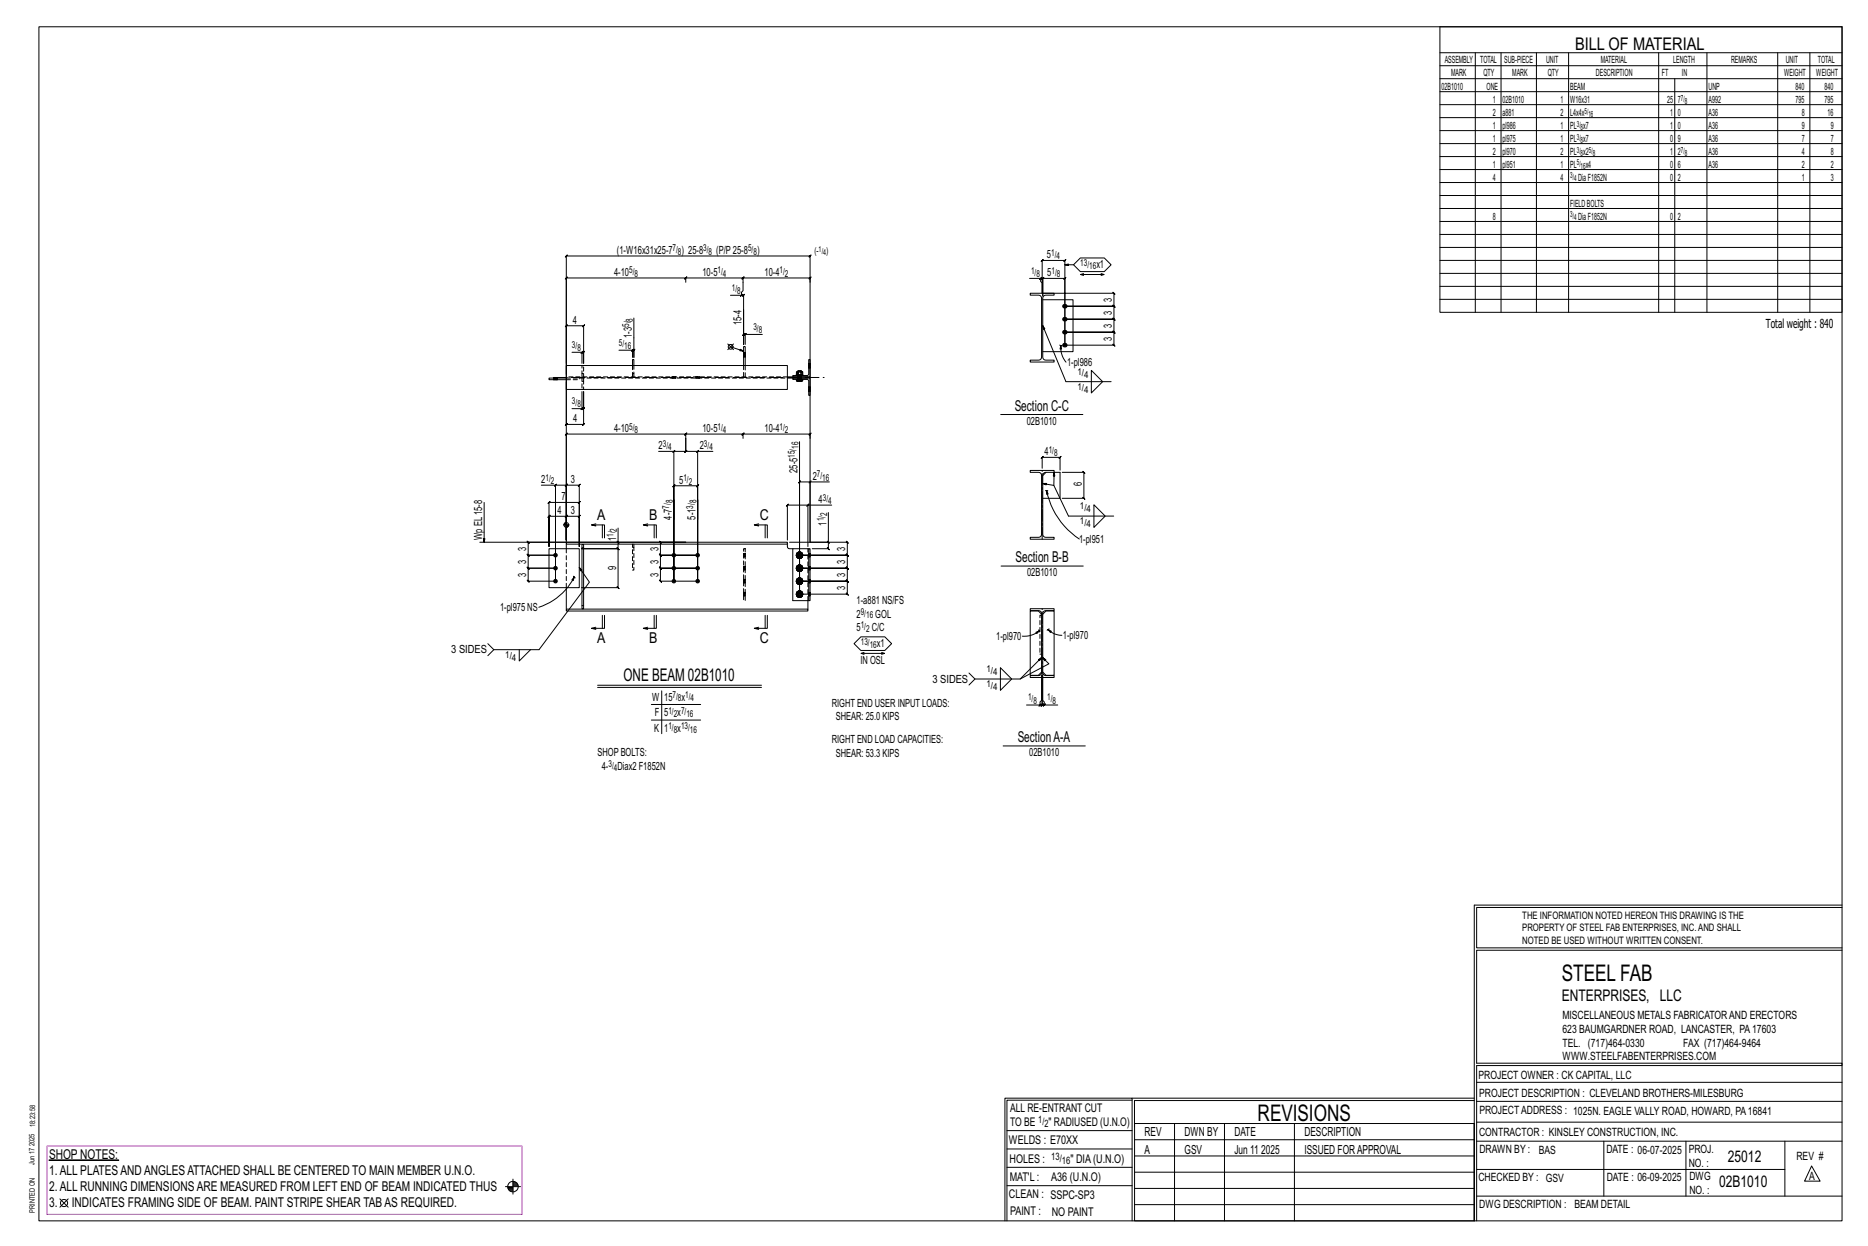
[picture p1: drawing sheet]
<svg xmlns="http://www.w3.org/2000/svg" width="914mm" height="610mm" viewBox="0 0 914 610" stroke-linecap="round" stroke-linejoin="round" font-family="sans-serif">
<g fill="#000" stroke="#000" stroke-width=".49">
<path d="M24 568h34z"/>
<circle cx="521" cy="156" r="1"/>
<circle cx="521" cy="150" r="1"/>
<circle cx="521" cy="162" r="1"/>
<circle cx="521" cy="169" r="1"/>
<circle cx="272" cy="272" r=".9"/>
<circle cx="272" cy="278" r=".9"/>
<circle cx="330" cy="278" r=".9"/>
<circle cx="330" cy="272" r=".9"/>
<circle cx="342" cy="278" r=".9"/>
<circle cx="342" cy="272" r=".9"/>
<circle cx="272" cy="284" r=".9"/>
<circle cx="330" cy="284" r=".9"/>
<circle cx="342" cy="284" r=".9"/>
</g>
<g fill="none" stroke="#000" stroke-width=".49">
<path d="M19 13h883v584h-883zM705 13h197v140h-197zM705 26h197M705 32h197M705 39h197M722 26v127M735 26v127M752 26v127M768 26v127M812 26v127M820 39v114M836 26v127"/>
<path d="M870 26v127M886 26v127M705 45h197M705 51h197M705 58h197M705 64h197M705 70h197M705 77h197M705 83h197M705 89h197M705 96h197M705 102h197"/>
<path d="M705 108h197M705 115h197M335 136l1-1zM336 136h28h-1l1-1v1v6l-1 1v1h-5M336 138v-3l-1 1h1h-59l1-1-1 1v47M364 136h33h-1l1-1v3M364 135l-1 1zM504 136h5v2h1v5M509 137l1-1zM509 136h1v1l1-1h-1v9v-9v1l1-1h-1h11v1l1-1h-1v33M511 127l-1 1v-1v16h35l1 1-1-1v7v-1l1 1h-1h-24h24v-1l1 1h-1v6l1 1-1-1h-24h24l1 1-1-1v7v-1l1 1h-1h-24h24v-1l1 1h-1v6v-1l1 1h-1h-24v-42h1l-1 1v-1h-11zM521 130h4"/>
<path d="M529 126h12l3 4-3 3h-12l-4-3zM530 134h-1l1 1M539 134h1h-11M540 134l-1 1M705 121h197M705 127h197M705 134h197M310 156v19v-4h1l-1 1v-1M363 144l-1 1 1-1zM363 144h1l-1 1 1-1v8M364 152v17zM504 143h12v1l-5 1-1 1v29l1 1h5v1h-12v-1h5l1-1v-29l-1-1-5-1z"/>
<path d="M510 147h15v25h-15M510 159l12 28h22M705 140h197M705 146h197M277 179h108v12h-108zM280 172h5v6M285 172l-1 1zM285 172h1l-1 1 1-1v6v-19l-1 1 1-1h-9h1l-1 1v-1v19M303 171h7v4M310 171l-1 1 1-1zM310 179v-3v3M356 168l3 3"/>
<path d="M358 170l6 2M359 168l-3 3M364 175h.1M364 173h.1M364 179v-9h1v9M365 164v-1l-1 1zM365 164h-1v-1l-1 1h1v5M365 175h.1M365 173h.1M373 164h-8v5M396 178h.1M397 178h.1"/>
<path d="M519 169h.1M519 169l1 2h-1zM519 169a11 11 0 0 0 3 8M519 169h1M271 185h.1M271 186h.1M273 185h.1M273 186h.1M277 185h-8v1h8M277 187v21l1-1-1 1h9h-1l1-1v1v-16v8v-1l-1 1h1h-1M285 200h-1l1-1zM285 192v8h-5"/>
<path d="M329 184h.1M329 185h.1M331 184h.1M331 185h.1M341 184h.1M341 185h.1M342 184h.1M342 185h.1M385 184h10v1h-10M388 185h9v8h-1v-7h-8zM388 184l8-1v-7h1v8h-9zM390 183l3 1z"/>
<path d="M390 186h.1M390 183v-1h1v1M390 186v1M390 186h1h-1v1M391 184h.1M391 185h.1M391 186h.1M391 187v-1h1v1M391 187l1-1v1M392 186h-1v1M392 183v-1h-1v-1l2 1v1M392 184h.1"/>
<path d="M392 185h.1M392 186h.1M392 186h1M393 186h.1M393 186l-1 1M396 191h.1M396 189h.1M396 180h.1M397 191h.1M397 189h.1M397 180h.1M534 181l6 6-6 5z"/>
<path d="M336 214v7v-1l-1 1h1h-6M336 214v7h-1l1-1v1h6M336 214v-2l-1 1 1-1h-59h1l-1 1v-1v54M336 212h28l-1 1 1-1v2M336 212l-1 1zM364 212h33l-1 1 1-1v2M364 212l-1 1zM391 216v75v-55l1-1-1 1h6M490 203h40M265 237h7v47h-13v1l-1-1h1v-6l-1-1 1 1h13h-13l-1-1 1 1v-6l-1-1 1 1h13h-13l-1-1 1 1v-7v1l-1-1h1h77h-13l1 1-1-1v7v-1l1 1h-1h19h-19v-1l1 1h-1v6v-1l1 1h-1h19h-19v-1l1 1h-1v6l1 1-1-1h19M271 238l1-1zM272 237h5v1l1-1h-1v27v-27v1l1-1h-1h7l-1 1 1-1v30"/>
<path d="M322 221h8v63v-46h-1l1-1v1h12h-1l1-1v1v46v-40v10M330 221h-1l1-1zM342 221v-1l-1 1zM349 221h-7v51M396 236l1-1zM406 236h-9v29M504 230h12v1h-5l-1 2v28l1 2h5v1h-12v-1h5l1-2v-28l-1-2h-5zM510 229v-5l1-1-1 1h9h-1l1-1v1v6M510 237h6l7 15h22M512 231l-2 2M516 237v-6v2v-2h3v13h-9M520 231h11h-1l1 1v-1v13l-1-1 1 1h-11"/>
<path d="M237 246v19M269 246h-1l1-1v1h15h-1l1-1v1v21v-14v-1l-1 1h1h-7l1-1-1 1v11v-11l1-1-1 1h-8v-1l-1 1h1v14zM276 257h3M276 256v1M277 256v1M277 255v9v-139v1l1-1h-1h120l-1 1 1-1v140M277 257v1M278 257v1M278 257h.1M292 257h-2h6v6M292 256l-2 1M295 257v6"/>
<path d="M303 258v7h-1l1 1v-1v3h-1l1 1v-1h-18h18h-1l1 1v-1v20l-1-1 1 1h-18M317 257h-2h6v6M317 256l-2 1M320 257v6M330 254v-10v40M371 257h-2h7v6M371 256l-2 1M375 257v6M395 248l1-1zM395 247h-10h1l-1 1v-1v17M405 251v14h-19M407 247h-12v20"/>
<path d="M512 240h.1M512 240l1 2h-1zM512 240a37 37 0 0 0 16 24M512 240h1M535 247l6 5-6 6zM235 265h42M269 268h15v20h-15zM277 265h108v1h-108zM277 266v2M284 278l5 7-25 33h-22l-3-3M285 266h1v32h-1zM385 266l1 2h2"/>
<path d="M390 272h.1M390 278h.1M390 271v1M390 277v1M390 273h1M390 279h1M390 278v1M390 271v1v1v-1M390 278v-1v1v1v-1M391 272v1M391 279v1M391 270l-1 1"/>
<path d="M391 277h-1M391 273h1M391 279h1M391 270v1M391 271l1-1v1M391 276v1M391 277h1M392 271l1 1M392 277l1 1v1M392 270l-1 1M392 277h-1M392 272v1h-1"/>
<path d="M392 279h-1M392 272h1l-1 1M392 278l1 1h-1M392 272v1M392 278v1M392 271h1h-1M392 277h1l-1 1M393 271v1M393 277v1M396 268h1v26h-1zM396 268h-8v26h8M397 265h18h-1l1 1v-1v7l-1-1 1 1h-24h24l-1-1 1 1v6l-1-1 1 1h-24h24l-1-1 1 1v6h-1l1 1v-1h-24h24h-1l1 1v-1v7l-1-1 1 1h-24"/>
<path d="M405 265l1 1zM405 265v3l1 1-1-1h-7M490 277h40M277 298h118v1h-118zM277 288v10M281 282h.1M281 282v2h-1zM281 282a30 30 0 0 1-17 15M281 282l1 1M390 284h.1M390 291h.1M390 290v1"/>
<path d="M390 285l1 1M390 292h1M390 284v1M390 284v-1v1v1M390 290v1v1v-1M391 285v1M391 291v1M391 283h-1M391 289l-1 1M391 285l1 1M391 292h1M391 283v1"/>
<path d="M391 283h1v1M391 289v1M391 290l1-1v1M392 283l1 1v1M392 290l1 1M392 283h-1M392 289l-1 1M392 285v1l-1-1M392 291v1h-1M392 285h1h-1M392 291h1l-1 1M392 284v1"/>
<path d="M392 291v1M392 283l1 1h-1M392 290h1h-1M393 284h.1M393 290v1M395 294v4M504 298h12v1h-5l-1 1v29l1 1 5 1h-12l5-1 1-1v-29l-1-1h-5zM242 318l-3 3M254 318v5l6-5M292 307h-2M295 301v6M296 301v6h-6l2 1"/>
<path d="M317 307h-2M320 301v6M321 301v6h-6l2 1M371 307h-2M375 301v6M376 301v6h-7l2 1M418 315l3-3h12l3 3-3 3h-12zM422 320h11h-1M423 319l-1 1h1M432 319l1 1M507 309h2l-1 1zM509 308v1"/>
<path d="M509 309a11 11 0 0 1-9 2M509 309h.1M510 301l-2-2h-4v31h4l2-1M510 301l2-2h4v31h-4l-2-1M513 308l2 1h-1zM513 308l3 2 4 1M513 308h.1M514 308h-1M293 335h80M293 336h80M324 338v21M477 332l-3 3"/>
<path d="M490 327l5 5-5 6zM510 330v13h-1v2h-7M510 322l-11 10h-22l-3-3M510 330v13h1v2h7M510 322l3 3-14 7M319 345h24M319 352h24M509 345l1-1zM509 345h1l1-1-1 1v-15v15l1-1-1 1h1M511 345l1-1-1 1zM491 365h40M722 443v154"/>
<path d="M722 443h180M902 444h-179v20h179M902 465h-179v55h179v1h-179v76M554 538h-61v59M554 537h168M722 538h-167v13M723 539h179M723 530h179M493 553h61M555 550h167v47h-167zM555 558h167M575 550v47"/>
<path d="M599 550v47M634 550v47M723 549h179M723 558h179M785 558v27M825 558v27M874 558v27M251 577v7M251 579h2M251 580h3M251 578h2M493 571h61"/>
<path d="M493 562h61M555 573h167M555 566h167M723 572h151M887 570l4 8h-8zM29 587l4 4M33 587l-4 4M247 581h8M249 581h2M249 582h2M250 583h1M492 597v-60h62v60"/>
<path d="M493 580h61M555 589h167M555 581h167M723 585h179"/>
<circle cx="358" cy="170" r="1.2"/>
<circle cx="277" cy="257" r="1.2"/>
<circle cx="31" cy="589" r="1.8"/>
<circle cx="251" cy="581" r="2.6"/>
</g>
<path d="M23 561h233v33h-233z" fill="none" stroke="#f0f" stroke-width=".5"/>
<g fill="none" stroke="#000" stroke-width=".49" stroke-dasharray="2 1.4">
<path d="M285 179h1v4h-1zM310 179v4v-4M364 175h.1M364 173l1 1-1-1M364 179v5M364 175h1M365 173h-1M365 174h-1M365 175h.1M365 173h.1M396 179h1l-1-1M397 178h-1"/>
<path d="M397 179h-1M397 180h-1M397 180h.1M397 178h.1M397 179l-1-1M271 185h.1M271 185v1M271 186h.1M271 186v-1M272 185v1zM272 186v-1M272 186l1-1"/>
<path d="M272 185h.1M273 186v-1M273 186h.1M277 186h7v-1M277 185h108M285 187h1v4h-1zM285 185v2M285 183v1M286 187v-2M286 184v-1M310 183v1M310 184v-1"/>
<path d="M329 184h.1M329 184v1M329 185h.1M329 185v-1M330 184v1zM330 185v-1M330 184h.1M330 185l1-1M331 185v-1M331 185h.1M341 184h.1M341 184v1"/>
<path d="M341 185h.1M341 185v-1M341 184l1 1zM342 185v-1M342 184h.1M342 185h.1M365 184v-5M385 184h-108M390 186h.1M390 186v1M390 183h1h-1v-1h1v1v-1v1h1h-1M390 186h1"/>
<path d="M390 187v-1v1v-1h1M391 184h.1M391 184v1M391 185v1M391 185h.1M391 184v2zM391 186h.1M391 182v-1M391 182h1M391 187h.1M391 182h.1M391 184h-1l1-1"/>
<path d="M391 184h1M391 183h1M391 185v-1M391 186v1l1-1M391 181h1M391 184v1zM391 185l1-1M391 185l1 1zM391 187v-1h1M391 186h1M392 185v-1M392 185v1"/>
<path d="M392 184h.1M392 187h.1M392 186h.1M392 182h.1M392 184h1M392 183h1M392 181v1M392 182v1zM392 183h1h-1v-1h1v1M392 184v2zM392 185h.1M392 186v-1"/>
<path d="M392 187v-1M392 186h1l-1 1zM393 184h.1M393 183v1M393 186l-1 1zM393 186h.1M396 191h.1M396 190l1 1-1-1M396 180h.1M396 191h1M396 180h1M397 189h-1"/>
<path d="M397 191h-1M397 191h.1M397 189h.1M397 190l-1-1M397 190h-1M277 268v20M285 268h1M310 268v11zM310 266v2M310 268v-2M364 271h1zM364 271l1 1-1-1"/>
<path d="M364 277h1zM364 278h1l-1-1M364 268h1v26h-1zM365 271h.1M365 271h-1M365 272h-1M365 277h.1M365 278l-1-1M365 278h-1M365 279h-1M390 272h.1M390 278v1z"/>
<path d="M390 272l1-2-1 2 1 1-1-1M390 278l1-1-1 1 1 1-1-1M390 271v1zM390 272v1zM390 277v1zM390 279h.1M390 271v1M390 279v-1M390 277v1M390 271h.1M390 273h1zM390 271l1-1z"/>
<path d="M390 277h.1M390 279h1zM390 277h1zM390 273h1M390 271l1-1M390 279h1M390 277h1M390 272l1 1M390 271h1M390 278l1 1M390 278l1-1M391 272h.1"/>
<path d="M391 278h.1M391 273h1zM391 270h1zM391 279h1zM391 277h1zM391 271h-1v1v-1v1v1v-1v1l1-1M391 277h-1v1v-1v2h1M391 271v1zM391 271h.1M391 278v1zM391 278v-1zM391 273h.1"/>
<path d="M391 270h.1M391 279v1zM391 277v-1zM391 279v1v-1v1v-1zM391 279h.1M391 277h.1M391 270v1M391 273h1M391 272h1zM391 271h1zM391 270h1h-1h1v1zM391 276v1v-1v1"/>
<path d="M391 280l1-1zM391 280l1-1M391 279h1M391 276l1 1-1-1 1 1zM391 276l1 1zM392 273v-1M392 272h.1M392 271h.1M392 279h.1M392 279v-1zM392 277v1zM392 277h.1"/>
<path d="M392 273h.1M392 270v1zM392 270v1M392 273h1zM392 270l1 1zM392 279h1zM392 277h1zM392 271v1zM392 278h.1M392 270l1 2zM392 277l1 1zM392 272h1l-1 1"/>
<path d="M392 271h1h-1M392 278l1 1h-1M392 278l1-1h-1M392 271l1 1M392 279v-1M392 277l1 2M393 271h.1M393 277h.1M393 271v1zM393 271v1M393 277v1zM393 277v1"/>
<path d="M393 272v1zM393 279h.1M393 272l-1 1zM393 278l-1 1zM393 272h.1M393 278v1zM396 271h1zM396 271l1 1-1-1M396 277h1zM396 278h1l-1-1M397 271h.1M397 271h-1"/>
<path d="M397 272h-1M397 277h.1M397 278l-1-1M397 278h-1M397 279h-1M286 296h-1M364 283l1 1zM364 284h1h-1M364 290h1zM364 290l1 1-1-1M365 284h.1M365 284h-1"/>
<path d="M365 285h-1M365 290h.1M365 290h-1M365 291h-1M390 284v1zM390 291h.1M390 284l1-1-1 1 1 2-1-2M390 291l1-2-1 2 1 1-1-1M390 284h.1M390 285h.1M390 290v1zM390 291v1z"/>
<path d="M390 285v-1M390 290v1M390 283v1zM390 285l1 1zM390 283h1zM390 290h.1M390 292h1zM390 290l1-1zM390 285l1 1M390 283h1M390 292h1M390 290l1-1"/>
<path d="M390 285h1M390 284l1-1M390 291l1 1M390 290h1M391 284v1zM391 291h.1M391 286h1zM391 283h1zM391 292h1zM391 289h1zM391 284l-1-1v1v1h1M391 290h-1v1v-1v1v1v-1v1l1-1"/>
<path d="M391 284h.1M391 285h.1M391 290v1zM391 290h.1M391 286h.1M391 283h.1M391 292h.1M391 289h.1M391 285v1zM391 286h1M391 285l1 1M391 285h1z"/>
<path d="M391 284h1zM391 283h1h-1h1zM391 289v1M391 292h1M391 291h1zM391 290h1zM391 289h1h-1h1v1zM392 285h.1M392 284h.1M392 283v1M392 292v-1M392 291h.1"/>
<path d="M392 290h.1M392 286v-1zM392 286v-1M392 283h.1M392 292h.1M392 289v1zM392 289v1M392 286l1-1zM392 283h1zM392 292h1zM392 289l1 1zM392 290v1z"/>
<path d="M392 283l1 1zM392 289l1 2zM392 284v1zM392 285h1h-1M392 284h1l-1-1M392 291h1l-1 1M392 290h1h-1M392 285v-1M392 283v1l1 1M392 290l1 1M393 283v1zM393 290h.1"/>
<path d="M393 284h.1M393 290v1zM393 290v1M393 285h.1M393 291v1zM393 284l-1 2zM393 291l-1 1zM393 284v1zM393 291h.1M395 294v-26M396 283l1 1zM396 284h1h-1"/>
<path d="M396 290h1zM396 290l1 1-1-1M397 284h.1M397 284h-1M397 285h-1M397 290h.1M397 290h-1M397 291h-1M510 301h-1v19M509 320h1"/>
</g>
<path d="M271 185h132" fill="none" stroke="#000" stroke-width=".49" stroke-dasharray="6.8 1 0 1"/>
<path d="M510 264v-34M510 331v-33" fill="none" stroke="#000" stroke-width=".49" stroke-dasharray="5.8 1 1 1"/>
<g font-size="11.2">
<text x="764" y="480">STEEL FAB</text>
<text x="616" y="548">REVISIONS</text>
</g>
<g font-size="8.6">
<text x="771" y="24">BILL OF MATERIAL</text>
<text x="305" y="333">ONE BEAM 02B1010</text>
</g>
<g font-size="7.9">
<text x="765" y="490">ENTERPRISES, LLC</text>
<text x="846" y="569">25012</text>
<text x="842" y="581">02B1010</text>
</g>
<g font-size="7.3">
<text x="497" y="201">Section C-C</text>
<text x="292" y="254">A</text>
<text x="318" y="254">B</text>
<text x="372" y="254">C</text>
<text x="497" y="275">Section B-B</text>
<text x="292" y="315">A</text>
<text x="318" y="315">B</text>
<text x="372" y="315">C</text>
<text x="498" y="363">SectionA-A</text>
</g>
<g font-size="6.6">
<text x="24" y="567">SHOP NOTES:</text>
<text x="24" y="575">1.ALL PLATESANDANGLESATTACHED SHALL BE CENTERED TO MAIN MEMBER U.N.O.</text>
<text x="24" y="583">2.ALL RUNNING DIMENSIONSARE MEASURED FROM LEFT END OF BEAM INDICATED THUS</text>
<text x="24" y="591">3.</text>
<text x="35" y="591">INDICATES FRAMING SIDE OF BEAM. PAINT STRIPE SHEAR TABAS REQUIRED.</text>
</g>
<g font-size="6.1">
<text x="864" y="161">Total weight : 840</text>
<text x="560" y="556">REV</text>
<text x="580" y="556">DWN BY</text>
<text x="604" y="556">DATE</text>
<text x="639" y="556">DESCRIPTION</text>
<text x="560" y="564">A</text>
<text x="580" y="564">GSV</text>
<text x="604" y="564">Jun 11</text>
<text x="617" y="564">2025</text>
<text x="639" y="564">ISSUED FORAPPROVAL</text>
</g>
<g font-size="5.9">
<text x="494" y="560">WELDS : E70XX</text>
<text x="494" y="569">HOLES :</text>
<text x="524" y="569">&quot; DIA(U.N.O)</text>
<text x="494" y="578">MAT'L :</text>
<text x="515" y="578">A36 (U.N.O)</text>
<text x="494" y="586">CLEAN : SSPC-SP3</text>
<text x="495" y="595">PAINT :</text>
<text x="515" y="595">NO PAINT</text>
</g>
<g font-size="5.8">
<text x="494" y="544">ALL RE-ENTRANT CUT</text>
<text x="494" y="551">TO BE</text>
<text x="513" y="551">&quot; RADIUSED (U.N.O)</text>
</g>
<g font-size="5.6">
<text x="765" y="499">MISCELLANEOUS METALS FABRICATORAND ERECTORS</text>
<text x="765" y="505">623 BAUMGARDNER ROAD, LANCASTER, PA17603</text>
<text x="765" y="512">TEL. (717)464-0330</text>
<text x="824" y="512">FAX (717)464-9464</text>
<text x="765" y="519">WWW.STEELFABENTERPRISES.COM</text>
<text x="724" y="528">PROJECT OWNER : CK CAPITAL, LLC</text>
<text x="724" y="537">PROJECT DESCRIPTION : CLEVELAND BROTHERS-MILESBURG</text>
<text x="724" y="545">PROJECTADDRESS : 1025N. EAGLE VALLY ROAD, HOWARD, PA16841</text>
<text x="724" y="556">CONTRACTOR : KINSLEY CONSTRUCTION, INC.</text>
<text x="724" y="564">DRAWN BY :</text>
<text x="753" y="564">BAS</text>
<text x="786" y="564">DATE : 06-07-2025</text>
<text x="827" y="564">PROJ.</text>
<text x="879" y="568">REV #</text>
<text x="827" y="571">NO. :</text>
<text x="724" y="578">CHECKED BY : GSV</text>
<text x="787" y="578">DATE : 06-09-2025</text>
<text x="827" y="578">DWG</text>
<text x="886" y="578">A</text>
<text x="827" y="584">NO. :</text>
<text x="724" y="591">DWG DESCRIPTION : BEAM DETAIL</text>
</g>
<g font-size="5.5">
<text x="302" y="124">(1-W16x31x25-7</text>
<text x="334" y="124">) 25-8</text>
<text x="351" y="124">(P/P25-8</text>
<text x="371" y="124">)</text>
<text x="513" y="126">5</text>
<text x="537" y="131">x1</text>
<text x="301" y="135">4-10</text>
<text x="344" y="135">10-5</text>
<text x="374" y="135">10-4</text>
<text x="513" y="135">5</text>
<text x="544" y="148" transform="rotate(-90 544 148)">3</text>
<text x="544" y="154" transform="rotate(-90 544 154)">3</text>
<text x="280" y="158">4</text>
<text x="363" y="159" transform="rotate(-90 363 159)">15-4</text>
<text x="544" y="160" transform="rotate(-90 544 160)">3</text>
<text x="309" y="165" transform="rotate(-90 309 165)">1-3</text>
<text x="544" y="167" transform="rotate(-90 544 167)">3</text>
<text x="522" y="179">1-pl986</text>
<text x="281" y="207">4</text>
<text x="503" y="208">02B1010</text>
<text x="301" y="211">4-10</text>
<text x="344" y="211">10-5</text>
<text x="374" y="211">10-4</text>
<text x="322" y="220">2</text>
<text x="343" y="220">2</text>
<text x="511" y="223">4</text>
<text x="390" y="231" transform="rotate(-90 390 231)">25-5</text>
<text x="265" y="236">2</text>
<text x="279" y="236">3</text>
<text x="332" y="237">5</text>
<text x="398" y="235">2</text>
<text x="530" y="238" transform="rotate(-90 530 238)">6</text>
<text x="275" y="245">7</text>
<text x="273" y="252">4</text>
<text x="279" y="252">3</text>
<text x="401" y="246">4</text>
<text x="329" y="254" transform="rotate(-90 329 254)">4-7</text>
<text x="341" y="254" transform="rotate(-90 341 254)">5-1</text>
<text x="404" y="257" transform="rotate(-90 404 257)">1</text>
<text x="236" y="264" transform="rotate(-90 236 264)">Wp EL15-8</text>
<text x="258" y="269" transform="rotate(-90 258 269)">3</text>
<text x="302" y="265" transform="rotate(-90 302 265)">1</text>
<text x="322" y="269" transform="rotate(-90 322 269)">3</text>
<text x="414" y="269" transform="rotate(-90 414 269)">3</text>
<text x="528" y="266">1-pl951</text>
<text x="258" y="276" transform="rotate(-90 258 276)">3</text>
<text x="322" y="276" transform="rotate(-90 322 276)">3</text>
<text x="414" y="276" transform="rotate(-90 414 276)">3</text>
<text x="302" y="279" transform="rotate(-90 302 279)">9</text>
<text x="503" y="282">02B1010</text>
<text x="258" y="282" transform="rotate(-90 258 282)">3</text>
<text x="322" y="282" transform="rotate(-90 322 282)">3</text>
<text x="414" y="282" transform="rotate(-90 414 282)">3</text>
<text x="414" y="289" transform="rotate(-90 414 289)">3</text>
<text x="245" y="299">1-pl975 NS</text>
<text x="419" y="296">1-a881 NS/FS</text>
<text x="419" y="302">2</text>
<text x="428" y="302">GOL</text>
<text x="419" y="309">5</text>
<text x="427" y="309">C/C</text>
<text x="429" y="317">x1</text>
<text x="488" y="313">1-pl970</text>
<text x="520" y="313">1-pl970</text>
<text x="221" y="320">3 SIDES</text>
<text x="421" y="325">IN OSL</text>
<text x="456" y="334">3 SIDES</text>
<text x="319" y="343">W</text>
<text x="325" y="343">15</text>
<text x="334" y="343">x</text>
<text x="407" y="346">RIGHT END USER INPUT LOADS:</text>
<text x="320" y="350">F</text>
<text x="325" y="350">5</text>
<text x="332" y="350">x</text>
<text x="409" y="352">SHEAR: 25.0 KIPS</text>
<text x="320" y="358">K</text>
<text x="325" y="358">1</text>
<text x="332" y="358">x</text>
<text x="407" y="364">RIGHT END LOAD CAPACITIES:</text>
<text x="293" y="370">SHOPBOLTS:</text>
<text x="409" y="370">SHEAR: 53.3 KIPS</text>
<text x="504" y="370">02B1010</text>
<text x="295" y="377">4-</text>
<text x="302" y="377">Diax2 F1852N</text>
</g>
<g font-size="5">
<text x="745" y="450">THE INFORMATION NOTED HEREON THIS DRAWING IS THE</text>
<text x="745" y="456">PROPERTY OF STEEL FAB ENTERPRISES, INC.AND SHALL</text>
<text x="745" y="462">NOTED BE USED WITHOUT WRITTEN CONSENT.</text>
<text x="508" y="550">1/</text>
<text x="511" y="551">2</text>
<text x="515" y="568">13/</text>
<text x="520" y="570">16</text>
</g>
<g font-size="4.9">
<text x="707" y="31">ASSEMBLY</text>
<text x="725" y="31">TOTAL</text>
<text x="736" y="31">SUB-PIECE</text>
<text x="757" y="31">UNIT</text>
<text x="784" y="31">MATERIAL</text>
<text x="819" y="31">LENGTH</text>
<text x="847" y="31">REMARKS</text>
<text x="874" y="31">UNIT</text>
<text x="890" y="31">TOTAL</text>
<text x="710" y="37">MARK</text>
<text x="726" y="37">QTY</text>
<text x="740" y="37">MARK</text>
<text x="758" y="37">QTY</text>
<text x="781" y="37">DESCRIPTION</text>
<text x="814" y="37">FT</text>
<text x="823" y="37">IN</text>
<text x="873" y="37">WEIGHT</text>
<text x="889" y="37">WEIGHT</text>
<text x="706" y="44">02B1010</text>
<text x="728" y="44">ONE</text>
<text x="769" y="44">BEAM</text>
<text x="836" y="44">UNP</text>
<text x="879" y="44">840</text>
<text x="893" y="44">840</text>
<text x="731" y="50">1</text>
<text x="736" y="50">02B1010</text>
<text x="764" y="50">1</text>
<text x="769" y="50">W16x31</text>
<text x="816" y="50">25</text>
<text x="821" y="50">7</text>
<text x="836" y="50">A992</text>
<text x="879" y="50">795</text>
<text x="893" y="50">795</text>
<text x="731" y="57">2</text>
<text x="736" y="57">a881</text>
<text x="764" y="57">2</text>
<text x="769" y="57">L4x4x</text>
<text x="818" y="57">1</text>
<text x="821" y="57">0</text>
<text x="836" y="57">A36</text>
<text x="882" y="57">8</text>
<text x="895" y="57">16</text>
<text x="731" y="63">1</text>
<text x="736" y="63">pl986</text>
<text x="764" y="63">1</text>
<text x="769" y="63">PL x7</text>
<text x="818" y="63">1</text>
<text x="821" y="63">0</text>
<text x="836" y="63">A36</text>
<text x="882" y="63">9</text>
<text x="896" y="63">9</text>
<text x="731" y="69">1</text>
<text x="736" y="69">pl975</text>
<text x="764" y="69">1</text>
<text x="769" y="69">PL x7</text>
<text x="818" y="69">0</text>
<text x="821" y="69">9</text>
<text x="836" y="69">A36</text>
<text x="882" y="69">7</text>
<text x="896" y="69">7</text>
<text x="731" y="76">2</text>
<text x="736" y="76">pl970</text>
<text x="764" y="76">2</text>
<text x="769" y="76">PL x2</text>
<text x="818" y="76">1</text>
<text x="821" y="76">2</text>
<text x="836" y="76">A36</text>
<text x="882" y="76">4</text>
<text x="896" y="76">8</text>
<text x="731" y="82">1</text>
<text x="736" y="82">pl951</text>
<text x="764" y="82">1</text>
<text x="769" y="82">PL</text>
<text x="776" y="82">x4</text>
<text x="818" y="82">0</text>
<text x="821" y="82">6</text>
<text x="836" y="82">A36</text>
<text x="882" y="82">2</text>
<text x="896" y="82">2</text>
<text x="731" y="88">4</text>
<text x="764" y="88">4</text>
<text x="772" y="88">DiaF1852N</text>
<text x="818" y="88">0</text>
<text x="821" y="88">2</text>
<text x="882" y="88">1</text>
<text x="896" y="88">3</text>
<text x="769" y="101">FIELDBOLTS</text>
<text x="731" y="107">8</text>
<text x="772" y="107">DiaF1852N</text>
<text x="818" y="107">0</text>
<text x="821" y="107">2</text>
</g>
<g font-size="4.7">
<text x="329" y="123">7/</text>
<text x="332" y="125">8</text>
<text x="344" y="123">3/</text>
<text x="347" y="125">8</text>
<text x="366" y="123">5/</text>
<text x="369" y="125">8</text>
<text x="399" y="124">(-</text>
<text x="404" y="124">)</text>
<text x="515" y="125">1/</text>
<text x="517" y="127">4</text>
<text x="529" y="130">13/</text>
<text x="533" y="132">16</text>
<text x="308" y="134">5/</text>
<text x="311" y="135">8</text>
<text x="351" y="134">1/</text>
<text x="354" y="135">4</text>
<text x="382" y="134">1/</text>
<text x="384" y="135">2</text>
<text x="505" y="134">1/</text>
<text x="507" y="136">8</text>
<text x="515" y="134">1/</text>
<text x="517" y="136">8</text>
<text x="358" y="142">1/</text>
<text x="361" y="144">8</text>
<text x="308" y="160" transform="rotate(-90 308 160)">5/</text>
<text x="310" y="157" transform="rotate(-90 310 157)">8</text>
<text x="369" y="161">3/</text>
<text x="371" y="163">8</text>
<text x="280" y="170">3/</text>
<text x="283" y="172">8</text>
<text x="303" y="169">5/</text>
<text x="306" y="171">16</text>
<text x="527" y="183">1/</text>
<text x="531" y="185">4</text>
<text x="527" y="191">1/</text>
<text x="280" y="198">3/</text>
<text x="531" y="192">4</text>
<text x="283" y="199">8</text>
<text x="308" y="210">5/</text>
<text x="311" y="212">8</text>
<text x="351" y="210">1/</text>
<text x="354" y="212">4</text>
<text x="382" y="210">1/</text>
<text x="384" y="212">2</text>
<text x="324" y="219">3/</text>
<text x="327" y="220">4</text>
<text x="345" y="219">3/</text>
<text x="347" y="220">4</text>
<text x="391" y="220" transform="rotate(-90 391 220)">16</text>
<text x="513" y="222">1/</text>
<text x="389" y="224" transform="rotate(-90 389 224)">15/</text>
<text x="516" y="223">8</text>
<text x="400" y="234">7/</text>
<text x="267" y="235">1/</text>
<text x="270" y="237">2</text>
<text x="335" y="235">1/</text>
<text x="337" y="237">2</text>
<text x="402" y="235">16</text>
<text x="403" y="245">3/</text>
<text x="328" y="249" transform="rotate(-90 328 249)">7/</text>
<text x="329" y="246" transform="rotate(-90 329 246)">8</text>
<text x="339" y="249" transform="rotate(-90 339 249)">3/</text>
<text x="341" y="246" transform="rotate(-90 341 246)">8</text>
<text x="405" y="247">4</text>
<text x="529" y="249">1/</text>
<text x="532" y="251">4</text>
<text x="403" y="255" transform="rotate(-90 403 255)">1/</text>
<text x="405" y="253" transform="rotate(-90 405 253)">2</text>
<text x="529" y="256">1/</text>
<text x="532" y="258">4</text>
<text x="300" y="263" transform="rotate(-90 300 263)">1/</text>
<text x="302" y="260" transform="rotate(-90 302 260)">2</text>
<text x="421" y="301">9/</text>
<text x="424" y="303">16</text>
<text x="421" y="307">1/</text>
<text x="424" y="309">2</text>
<text x="421" y="315">13/</text>
<text x="426" y="317">16</text>
<text x="247" y="322">1/</text>
<text x="251" y="323">4</text>
<text x="483" y="329">1/</text>
<text x="486" y="330">4</text>
<text x="329" y="341">7/</text>
<text x="335" y="341">1/</text>
<text x="483" y="336">1/</text>
<text x="486" y="338">4</text>
<text x="332" y="343">8</text>
<text x="338" y="343">4</text>
<text x="503" y="343">1/</text>
<text x="506" y="344">8</text>
<text x="513" y="343">1/</text>
<text x="515" y="344">8</text>
<text x="327" y="349">1/</text>
<text x="330" y="351">2</text>
<text x="333" y="349">7/</text>
<text x="336" y="351">16</text>
<text x="327" y="357">1/</text>
<text x="330" y="358">8</text>
<text x="333" y="357">13/</text>
<text x="338" y="358">16</text>
<text x="298" y="375">3/</text>
<text x="300" y="377">4</text>
</g>
<g font-size="4.2">
<text x="823" y="49">7/</text>
<text x="825" y="51">8</text>
<text x="776" y="56">5/</text>
<text x="778" y="57">16</text>
<text x="772" y="62">3/</text>
<text x="774" y="63">8</text>
<text x="772" y="68">3/</text>
<text x="774" y="70">8</text>
<text x="772" y="75">3/</text>
<text x="774" y="76">8</text>
<text x="778" y="75">5/</text>
<text x="780" y="76">8</text>
<text x="823" y="75">7/</text>
<text x="825" y="76">8</text>
<text x="772" y="81">5/</text>
<text x="774" y="82">16</text>
<text x="769" y="87">3/</text>
<text x="770" y="89">4</text>
<text x="769" y="106">3/</text>
<text x="770" y="108">4</text>
</g>
<g font-size="4">
<text x="401" y="123">1/</text>
<text x="403" y="125">4</text>
</g>
<g font-size="3.7">
<text x="17" y="551" transform="rotate(-90 17 551)">18:23:58</text>
<text x="17" y="561" transform="rotate(-90 17 561)">2025</text>
<text x="17" y="570" transform="rotate(-90 17 570)">Jun 17</text>
<text x="17" y="593" transform="rotate(-90 17 593)">PRINTED ON</text>
</g>
</svg>
